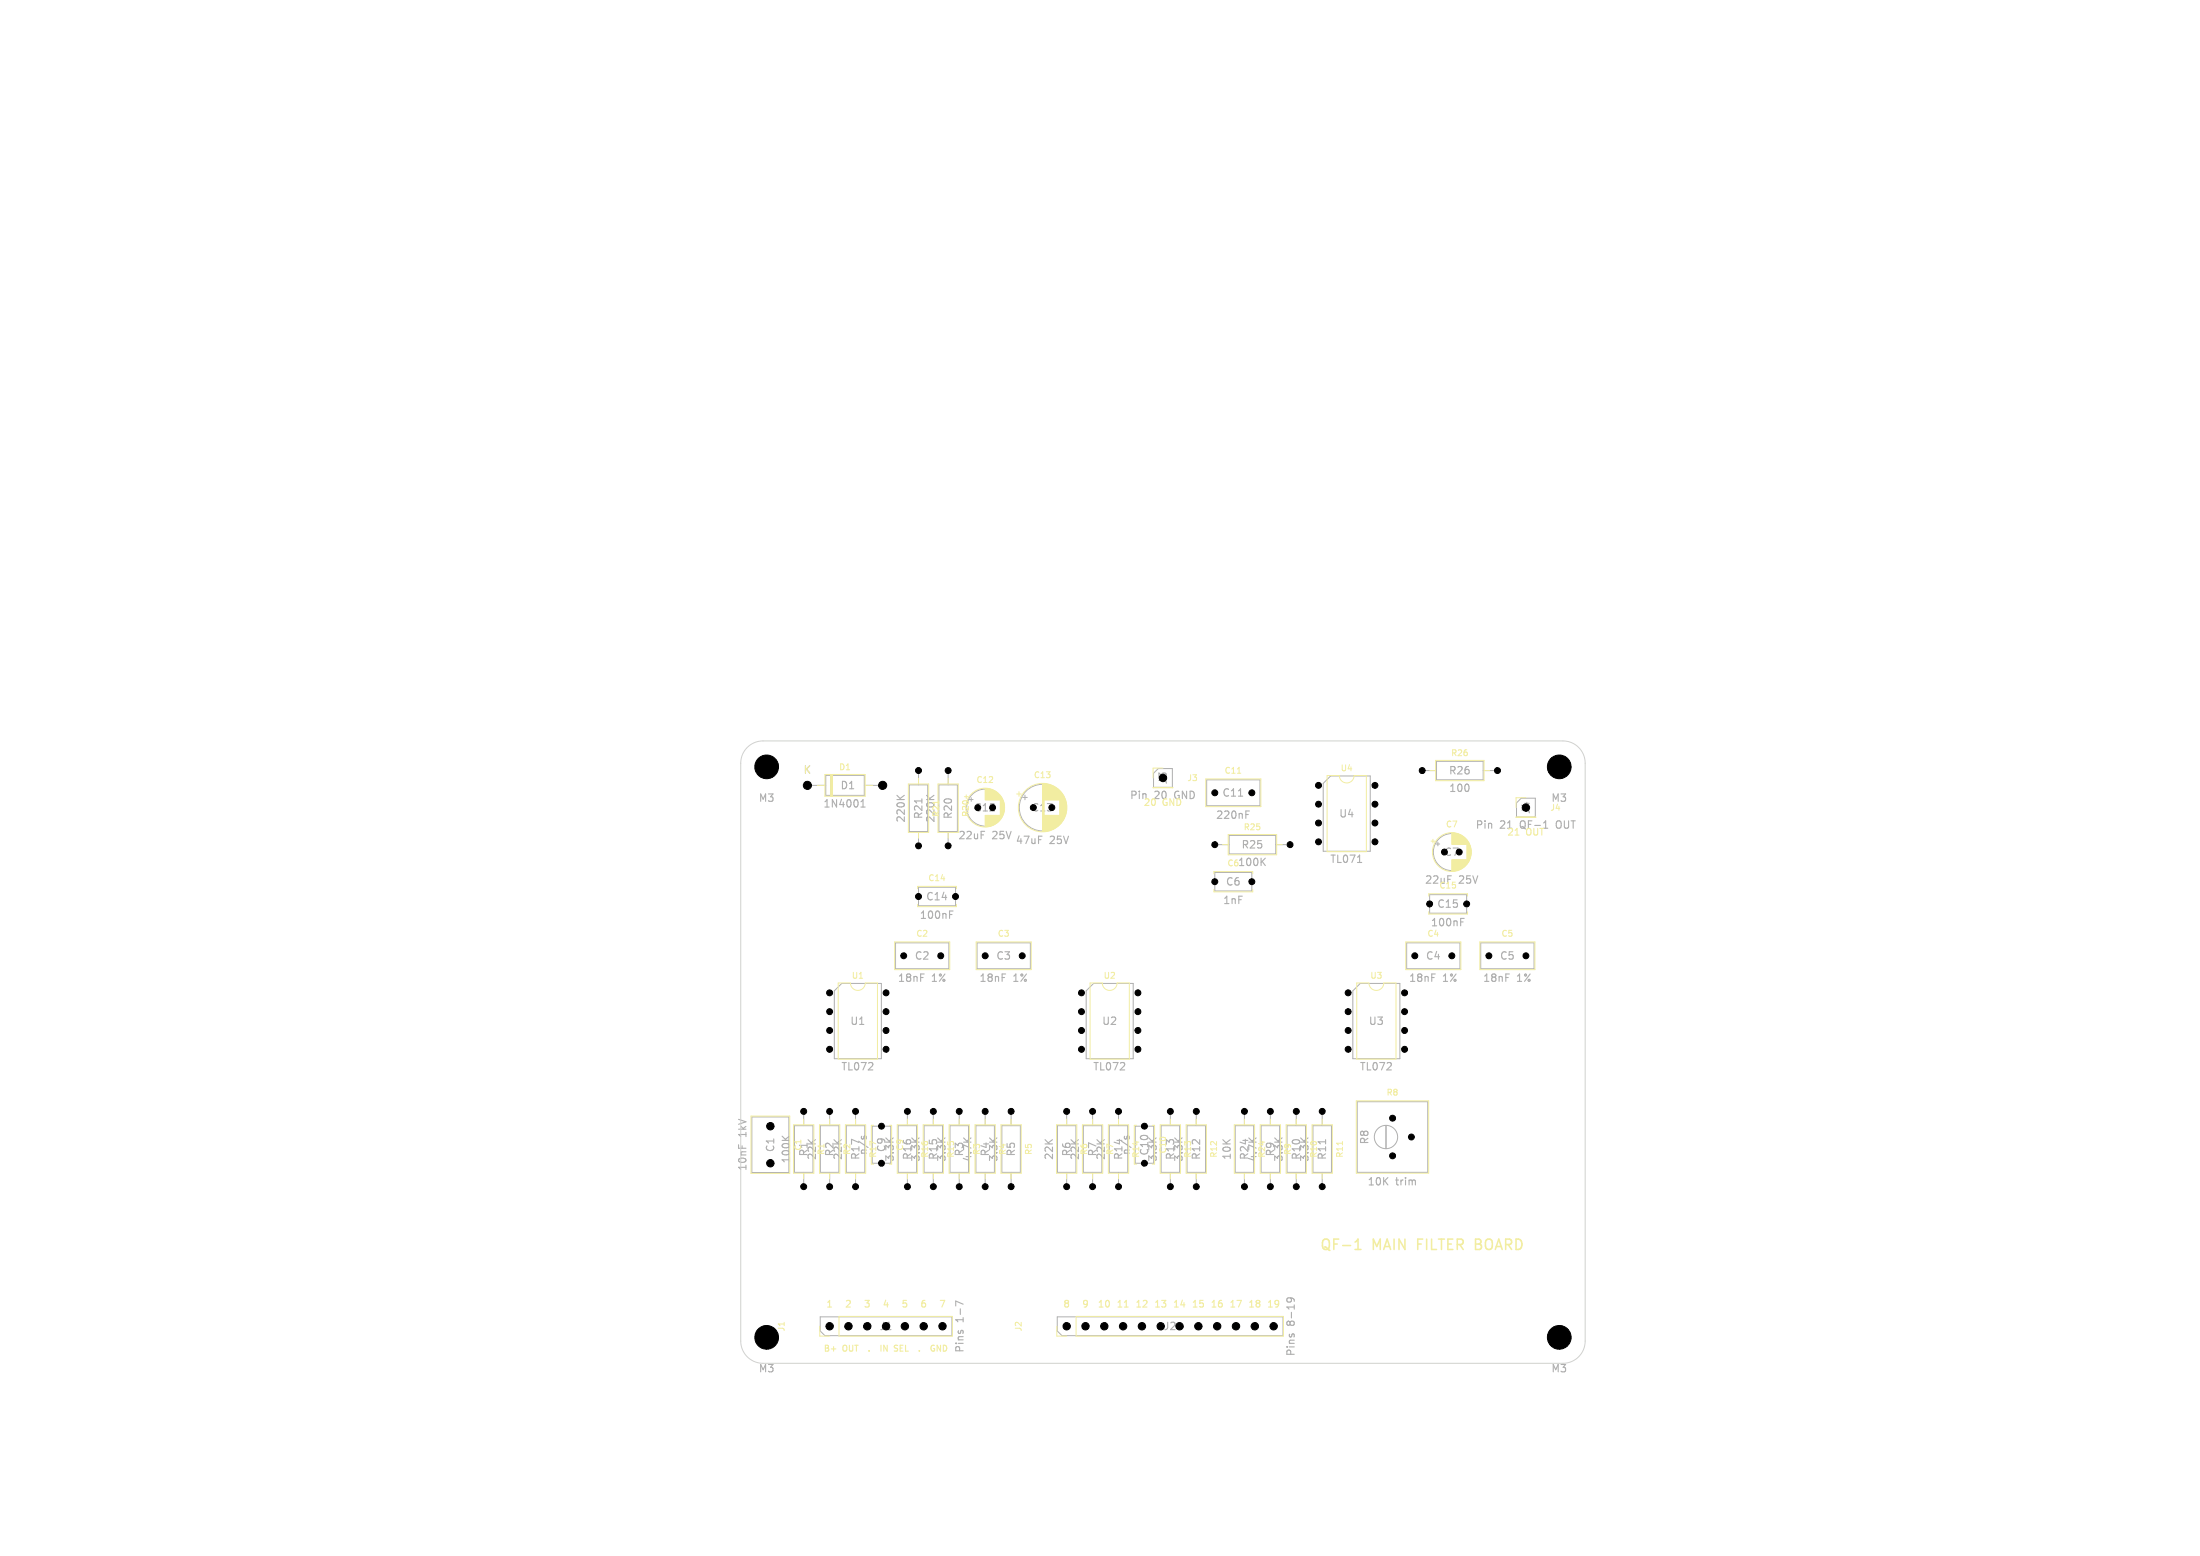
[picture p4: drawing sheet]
<svg xmlns="http://www.w3.org/2000/svg" width="297mm" height="210mm" viewBox="0 0 297 210" stroke-linecap="round" stroke-linejoin="round" font-family="sans-serif">
<g fill="none" stroke="#afafaf" stroke-width=".15">
<path d="M102.7 103v1M102.7 103.4h.6M103.3 103v1M103.7 104h.6M103.7 103.2l.3-.2v1M116.2 108.9h.6M116.2 108.2l.3-.3v1M121.1 107.3l.6 .6M122.1 107.3l-.6 .5M124.5 107.8v.6M125.1 107.3l.6 .6M126.1 107.3l-.6 .5"/>
<path d="M132.5 112.2h.4M140.2 112.9h.5M167.2 107.5h.6M168.2 109.9h.3M168.2 109.5h.5M170.4 116.3l.4 .5M170.8 115.8l-.6 .6M183.3 116.4h.5M195.5 118.2h.4M198.3 106v.6M209.7 103v1M209.7 103.4h.6"/>
<path d="M210.1 110.9v.7M210.3 103v1M210.7 103.1l.4-.1 .2 .2-.6 .8h.6M124.3 131.5h.5M128.2 123.4h.3M128.2 123h.5M135.3 131.5h.5M193.3 131.5h.5M197.2 124.4h.3M197.2 124h.5M203.3 131.5h.5M99.7 154.5v.5"/>
<path d="M105.6 153.3l.6 .6M106.6 153.3l-.6 .5M116.3 153.4v.3M116.6 153.7l.1-.3 .1-.1 .2 .2-.1 .2M151.8 153.4v.3M152.1 153.7l.1-.3 .1-.1 .2 .2-.1 .2M179 153.8v.6M102.7 180v1M103.3 180v1M103.7 180h.6l-.3 .3 .3 .1v.5l-.2 .1-.4-.1M130 176l-1-.4v.7M174.2 175.2l.1 .2v.1l-.1 .2"/>
<path d="M174.7 175.6v-.2a.67 .67 0 0 0-1 0l.1 .2 .1 .1M209.7 180v1M210.3 180v1M211 179.9l-.3 .7h.7M102.7 180.4h.6M209.7 180.4h.6M211.2 180.3v.7"/>
</g>
<g fill="none" stroke="#afafaf" stroke-width=".14">
<path d="M109 106h2.5M111.5 104.7h5.2v2.7h-5.2zM112.2 104.7v2.7M112.3 104.7v2.7M112.4 104.7v2.7M116.7 106h2.5M122.8 105.9h2.4v6.3h-2.4zM124 104v1.9M124 112.2v2M124 119.8h5v2.5h-5zM126.7 105.9h2.6v6.3h-2.6zM128 104v1.9"/>
<path d="M128 112.2v2M130.9 107.9h.5M131.1 107.7v.5M138.1 107.6h.6M138.4 107.3v.6M155.7 104.4l.7-.7h1.9v2.6h-2.6zM162.9 105.3h7.2v3.5h-7.2zM164 114h1.9M164 117.8h5v2.5h-5zM165.9 112.8h6.3v2.5h-6.3zM172.2 114h2M179.6 104.7h5.4v10.2h-6.4v-9.2z"/>
<path d="M192 104h1.9M193.9 113.9h.5M193.9 102.8h6.3v2.5h-6.3zM194.1 113.7v.5M200.2 104h2M204.7 108.4l.7-.7h1.9v2.6h-2.6zM113.6 132.7h5.4v10.2h-6.4v-9.2zM120.9 127.3h7.2v3.5h-7.2zM131.9 127.3h7.2v3.5h-7.2zM147.6 132.7h5.4v10.2h-6.4v-9.2zM183.6 132.7h5.4v10.2h-6.4v-9.2zM189.9 127.3h7.2v3.5h-7.2z"/>
<path d="M193 120.8h5v2.5h-5zM199.9 127.3h7.2v3.5h-7.2zM101.5 150.8h5v7.5h-5zM107.2 151.9h2.5v6.3h-2.5zM108.5 150v1.9M108.5 158.2v2M110.8 151.9h2.4v6.3h-2.4zM112 150v1.9M112 158.2v2M114.3 151.9h2.4v6.3h-2.4zM115.5 150v1.9M115.5 158.2v2"/>
<path d="M117.8 152h2.4v5h-2.4zM121.2 151.9h2.5v6.3h-2.5zM122.5 150v1.9M122.5 158.2v2M124.7 151.9h2.5v6.3h-2.5zM126 150v1.9M126 158.2v2M128.2 151.9h2.6v6.3h-2.6zM129.5 150v1.9M129.5 158.2v2M131.7 151.9h2.6v6.3h-2.6zM133 150v1.9"/>
<path d="M133 158.2v2M135.2 151.9h2.6v6.3h-2.6zM136.5 150v1.9M136.5 158.2v2M142.8 151.9h2.4v6.3h-2.4zM144 150v1.9M144 158.2v2M146.2 151.9h2.5v6.3h-2.5zM147.5 150v1.9M147.5 158.2v2M149.7 151.9h2.5v6.3h-2.5zM151 150v1.9"/>
<path d="M151 158.2v2M153.2 152h2.5v5h-2.5zM156.7 151.9h2.6v6.3h-2.6zM158 150v1.9M158 158.2v2M160.2 151.9h2.6v6.3h-2.6zM161.5 150v1.9M161.5 158.2v2M166.8 151.9h2.4v6.3h-2.4zM168 150v1.9M168 158.2v2M170.3 151.9h2.5v6.3h-2.5z"/>
<path d="M171.5 150v1.9M171.5 158.2v2M173.8 151.9h2.5v6.3h-2.5zM175 150v1.9M175 158.2v2M177.2 151.9h2.6v6.3h-2.6zM178.5 150v1.9M178.5 158.2v2M183.2 148.7h9.6v9.5h-9.6zM187.1 151.9v3.1M110.7 177.7h17.8v2.6h-17.1l-.7-.7zM142.7 177.7h30.5v2.6h-29.8l-.7-.7z"/>
<circle cx="133" cy="109" r="2.5"/>
<circle cx="140.7" cy="109" r="3.1"/>
<circle cx="196" cy="115" r="2.5"/>
<circle cx="187.1" cy="153.5" r="1.57"/>
</g>
<path d="M204.5 112.7h.6M151.8 176.4h.5M112.2 182.1h.6M117.3 182.3v.1M118.9 181.6v.8M119.3 182.4v-.8l.5 .8M121.5 181.9h.3M121.9 181.6h-.4v.8h.4M126 182h.2v.3M126.1 181.6a.4 .4 0 0 0-.4 .2 .4 .4 0 0 0 .1 .5M127 181.6v.8l-.5-.8v.8M127.4 181.6a.4 .4 0 0 1 .4 .4 .4 .4 0 0 1-.4 .4z" fill="none" stroke="#f2eda1" stroke-width=".15"/>
<path d="M182.9 168.6h.8M182.9 167.6l.4-.4v1.4M199.2 167.9h.5M199.7 167.2h-.5v1.4h.5" fill="none" stroke="#f2eda1" stroke-width=".21"/>
<g fill="none" stroke="#f2eda1" stroke-width=".14">
<path d="M110.3 106h1.1M111.4 104.5h5.4v3h-5.4zM112.1 104.5v3M112.3 104.5v3M112.4 104.5v3M116.8 106h1M122.6 105.8h2.8v6.6h-2.8zM123.9 119.9v-.3h5.2v.3M124 105v.8M124 112.4v.7M126.6 105.8h2.8v6.6h-2.8zM128 105v.8"/>
<path d="M128 112.4v.7M130.2 107.5h.5M130.4 107.3v.5M133 106.4v1.6M133 110v1.6M133.1 106.4v1.6M133.1 110v1.6M133.2 106.4v1.6M133.2 110v1.6M133.3 106.4v1.6M133.3 110v1.6M133.4 106.4v1.6"/>
<path d="M133.4 110v1.6M133.4 106.5v1.5M133.4 110v1.5M133.5 106.5v1.5M133.5 110v1.5M133.6 106.5v1.5M133.6 110v1.5M133.7 106.5v1.5M133.7 110v1.5M133.8 106.5v1.5M133.8 110v1.5M133.8 106.6v1.4"/>
<path d="M133.8 110v1.4M133.9 106.6v1.4M133.9 110v1.4M134 106.6v1.4M134 110v1.4M134.1 106.7v1.3M134.1 110v1.3M134.2 106.7v1.3M134.2 110v1.3M134.3 106.8v1.2M134.3 110v1.2M134.4 106.8v1.2"/>
<path d="M134.4 110v1.2M134.4 106.9v1.1M134.4 110v1.1M134.5 106.9v1.1M134.5 110v1.1M134.6 106.9v1.1M134.6 110v1.1M134.6 107v1M134.6 110v1M134.7 107v1M134.7 110v1M134.7 107.1v.9"/>
<path d="M134.7 110v.9M134.8 107.1v.9M134.8 110v.9M134.8 107.2v.8M134.8 110v.8M134.9 107.2v.8M134.9 110v.8M134.9 107.3v.7M134.9 110v.7M135 107.3v.7M135 110v.7M135 107.4v3.2"/>
<path d="M135.1 107.4v3.2M135.1 107.5v3M135.2 107.6v2.8M135.2 107.7v2.6M135.3 107.7v2.6M135.3 107.8v2.4M135.4 107.9v2.2M135.4 108v2M135.4 108.1v1.8M135.5 108.2v1.6M135.5 108.3v1.4M135.6 108.5v1"/>
<path d="M135.6 108.7v.6M137.2 107.2h.7M137.6 106.8v.7M140.7 105.8v6.4M140.8 105.8v6.4M140.9 105.8v6.4M141 105.8v2.2M141 110v2.2M141.1 105.8v2.2M141.1 110v2.2M141.2 105.8v2.2M141.2 110v2.2"/>
<path d="M141.3 105.8v2.2M141.3 110v2.2M141.4 105.8v2.2M141.4 110v2.2M141.5 105.9v2.1M141.5 110v2.2M141.5 110v2.1M141.6 105.9v2.1M141.6 110v2.1M141.7 105.9v2.1M141.7 110v2.1M141.8 105.9v2.1"/>
<path d="M141.8 110v2.1M141.8 106v2M141.8 110v2M141.9 106v2M141.9 110v2M142 106v2M142 110v2M142.1 106v2M142.1 110v2M142.1 106.1v1.9M142.1 110v1.9M142.2 106.1v1.9"/>
<path d="M142.2 110v1.9M142.3 106.1v1.9M142.3 110v1.9M142.3 106.2v1.8M142.3 110v1.8M142.4 106.2v1.8M142.4 110v1.8M142.5 106.3v1.7M142.5 110v1.7M142.6 106.3v1.7M142.6 110v1.7M142.6 106.4v1.6"/>
<path d="M142.6 110v1.6M142.7 106.4v1.6M142.7 110v1.6M142.8 106.5v1.5M142.8 110v1.5M142.9 106.6v1.4M142.9 110v1.5M142.9 110v1.4M143 106.6v1.4M143 110v1.4M143 106.7v1.3M143 110v1.3"/>
<path d="M143.1 106.7v4.6M143.1 106.8v4.4M143.2 106.8v4.4M143.2 106.9v4.2M143.3 107v4M143.4 107.1v3.8M143.4 107.2v3.6M143.5 107.2v3.6M143.5 107.3v3.4M143.6 107.4v3.3M143.6 107.4v3.2M143.6 107.5v3"/>
<path d="M143.7 107.6v2.8M143.7 107.7v2.7M143.8 107.7v2.6M143.8 107.8v2.4M143.8 107.9v2.2M143.9 108.1v1.8M143.9 108.2v1.6M144 108.4v1.2M144 108.6v.8M155.7 106.3h2.6zM157 103.7h-1.3v1.3M162.8 105.1h7.4v3.8h-7.4z"/>
<path d="M163.9 117.9v-.3h5.2v.3M165 114h.8M165.8 112.6h6.5v2.8h-6.5zM167.1 104.4h.4M172.3 114h.8M179.2 104.7h1.6a1 1 0 0 0 1 1 1 1 0 0 0 1-1h1.7v10.3h-5.3zM193 104h.8M193.2 113.5h.5M193.4 113.3v.5M193.8 102.6h6.5v2.8h-6.5zM196 112.4v1.6M196 116v1.6"/>
<path d="M196.1 112.4v1.6M196.1 116v1.6M196.2 112.4v1.6M196.2 116v1.6M196.3 112.4v1.6M196.3 116v1.6M196.4 112.4v1.6M196.4 116v1.6M196.4 112.5v1.5M196.4 116v1.5M196.5 112.5v1.5M196.5 116v1.5"/>
<path d="M196.6 112.5v1.5M196.6 116v1.5M196.7 112.5v1.5M196.7 116v1.5M196.8 112.5v1.5M196.8 116v1.5M196.8 112.6v1.4M196.8 116v1.4M196.9 112.6v1.4M196.9 116v1.4M197 112.6v1.4M197 116v1.4"/>
<path d="M197.1 112.7v1.3M197.1 116v1.3M197.2 112.7v1.3M197.2 116v1.3M197.3 112.8v1.2M197.3 116v1.2M197.4 112.8v1.2M197.4 116v1.2M197.4 112.9v1.1M197.4 116v1.1M197.5 112.9v1.1M197.5 116v1.1"/>
<path d="M197.6 112.9v1.1M197.6 116v1.1M197.6 113v1M197.6 116v1M197.7 113v1M197.7 116v1M197.7 113.1v.9M197.7 116v.9M197.8 113.1v.9M197.8 116v.9M197.8 113.2v.8M197.8 116v.8"/>
<path d="M197.9 113.2v.8M197.9 116v.8M197.9 113.3v.7M197.9 116v.7M198 113.3v.7M198 116v.7M198 113.4v3.2M198.1 113.4v3.2M198.1 113.5v3M198.2 113.6v2.8M198.2 113.7v2.6M198.3 113.7v2.6"/>
<path d="M198.3 113.8v2.4M198.4 113.9v2.2M198.4 114v2M198.4 114.1v1.8M198.5 114.2v1.6M198.5 114.3v1.4M198.6 114.5v1M198.6 114.7v.6M200.3 104h.8M204.7 110.3h2.6zM206 107.7h-1.3v1.3M113.2 132.7h1.6a1 1 0 0 0 1 1 1 1 0 0 0 1-1h1.7v10.3h-5.3z"/>
<path d="M120.8 127.1h7.4v3.8h-7.4zM123.9 122.1v.3h5.2v-.3M131.8 127.1h7.4v3.8h-7.4zM147.2 132.7h1.6a1 1 0 0 0 1 1 1 1 0 0 0 1-1h1.7v10.3h-5.3zM163.9 120.1v.3h5.2v-.3M183.2 132.7h1.6a1 1 0 0 0 1 1 1 1 0 0 0 1-1h1.7v10.3h-5.3zM189.8 127.1h7.4v3.8h-7.4zM192.9 120.9v-.3h5.2v.3M192.9 123.1v.3h5.2v-.3M199.8 127.1h7.4v3.8h-7.4zM101.4 150.6h5.2v7.8h-5.2zM107.1 151.8h2.8v6.6h-2.8z"/>
<path d="M108.5 151v.8M108.5 158.4v.7M110.6 151.8h2.8v6.6h-2.8zM112 151v.8M112 158.4v.7M114.1 151.8h2.8v6.6h-2.8zM115.5 151v.8M115.5 158.4v.7M117.9 151.9h-.3v5.2h.3M120.1 151.9h.3v5.2M121.1 151.8h2.8v6.6h-2.8zM122.5 151v.8"/>
<path d="M122.5 158.4v.7M124.6 151.8h2.8v6.6h-2.8zM126 151v.8M126 158.4v.7M128.1 151.8h2.8v6.6h-2.8zM129.5 151v.8M129.5 158.4v.7M131.6 151.8h2.8v6.6h-2.8zM133 151v.8M133 158.4v.7M135.1 151.8h2.8v6.6h-2.8zM136.5 151v.8"/>
<path d="M136.5 158.4v.7M142.6 151.8h2.8v6.6h-2.8zM144 151v.8M144 158.4v.7M146.1 151.8h2.8v6.6h-2.8zM147.5 151v.8M147.5 158.4v.7M149.6 151.8h2.8v6.6h-2.8zM151 151v.8M151 158.4v.7M153.4 151.9h-.3v5.2h.3M155.6 151.9h.3v5.2"/>
<path d="M156.6 151.8h2.8v6.6h-2.8zM158 151v.8M158 158.4v.7M160.1 151.8h2.8v6.6h-2.8zM161.5 151v.8M161.5 158.4v.7M166.6 151.8h2.8v6.6h-2.8zM168 151v.8M168 158.4v.7M170.1 151.8h2.8v6.6h-2.8zM171.5 151v.8M171.5 158.4v.7"/>
<path d="M173.6 151.8h2.8v6.6h-2.8zM175 151v.8M175 158.4v.7M177.1 151.8h2.8v6.6h-2.8zM178.5 151v.8M178.5 158.4v.7M181.2 154.1v.4M183.1 148.6h9.8v9.7h-9.8zM110.7 179v1.3h1.3M113.3 177.7h15.3v2.6h-15.3zM142.7 179v1.3h1.3M145.3 177.7h28v2.6h-28z"/>
<circle cx="133" cy="109" r="2.62"/>
<circle cx="140.8" cy="109" r="3.3"/>
<circle cx="196" cy="115" r="2.62"/>
</g>
<path d="M100.9 100.9a3 3 0 0 1 2.1-.9h108a3 3 0 0 1 3 3v78a3 3 0 0 1-3 3h-108a3 3 0 0 1-3-3v-78a3 3 0 0 1 .9-2.1z" fill="none" stroke="#d0d2cd" stroke-width=".14"/>
<g fill="#000" stroke="#000" stroke-width=".14">
<circle cx="103.5" cy="103.5" r="1.6"/>
<circle cx="109" cy="106" r=".55"/>
<circle cx="119.2" cy="106" r=".55"/>
<circle cx="124" cy="104" r=".4"/>
<circle cx="124" cy="114.2" r=".4"/>
<circle cx="128" cy="114.2" r=".4"/>
<circle cx="128" cy="104" r=".4"/>
<circle cx="134" cy="109" r=".4"/>
<circle cx="142" cy="109" r=".4"/>
<circle cx="164" cy="107" r=".4"/>
<circle cx="164" cy="119" r=".4"/>
<circle cx="164" cy="114" r=".4"/>
<circle cx="169" cy="107" r=".4"/>
<circle cx="169" cy="119" r=".4"/>
<circle cx="174.2" cy="114" r=".4"/>
<circle cx="178" cy="106" r=".4"/>
<circle cx="178" cy="111.1" r=".4"/>
<circle cx="178" cy="113.6" r=".4"/>
<circle cx="178" cy="108.5" r=".4"/>
<circle cx="185.6" cy="113.6" r=".4"/>
<circle cx="185.6" cy="111.1" r=".4"/>
<circle cx="185.6" cy="106" r=".4"/>
<circle cx="185.6" cy="108.5" r=".4"/>
<circle cx="192" cy="104" r=".4"/>
<circle cx="197" cy="115" r=".4"/>
<circle cx="202.2" cy="104" r=".4"/>
<circle cx="210.5" cy="103.5" r="1.6"/>
<circle cx="112" cy="136.5" r=".4"/>
<circle cx="112" cy="134" r=".4"/>
<circle cx="112" cy="139.1" r=".4"/>
<circle cx="119.6" cy="139.1" r=".4"/>
<circle cx="119.6" cy="136.5" r=".4"/>
<circle cx="119.6" cy="134" r=".4"/>
<circle cx="122" cy="129" r=".4"/>
<circle cx="124" cy="121" r=".4"/>
<circle cx="127" cy="129" r=".4"/>
<circle cx="129" cy="121" r=".4"/>
<circle cx="133" cy="129" r=".4"/>
<circle cx="138" cy="129" r=".4"/>
<circle cx="146" cy="136.5" r=".4"/>
<circle cx="146" cy="134" r=".4"/>
<circle cx="146" cy="139.1" r=".4"/>
<circle cx="153.6" cy="136.5" r=".4"/>
<circle cx="153.6" cy="134" r=".4"/>
<circle cx="153.6" cy="139.1" r=".4"/>
<circle cx="182" cy="136.5" r=".4"/>
<circle cx="182" cy="139.1" r=".4"/>
<circle cx="182" cy="134" r=".4"/>
<circle cx="189.6" cy="139.1" r=".4"/>
<circle cx="189.6" cy="136.5" r=".4"/>
<circle cx="189.6" cy="134" r=".4"/>
<circle cx="191" cy="129" r=".4"/>
<circle cx="193" cy="122" r=".4"/>
<circle cx="196" cy="129" r=".4"/>
<circle cx="198" cy="122" r=".4"/>
<circle cx="201" cy="129" r=".4"/>
<circle cx="206" cy="129" r=".4"/>
<circle cx="104" cy="157" r=".5"/>
<circle cx="104" cy="152" r=".5"/>
<circle cx="108.5" cy="150" r=".4"/>
<circle cx="112" cy="150" r=".4"/>
<circle cx="112" cy="141.6" r=".4"/>
<circle cx="115.5" cy="150" r=".4"/>
<circle cx="119" cy="157" r=".4"/>
<circle cx="119" cy="152" r=".4"/>
<circle cx="119.6" cy="141.6" r=".4"/>
<circle cx="122.5" cy="150" r=".4"/>
<circle cx="126" cy="150" r=".4"/>
<circle cx="129.5" cy="150" r=".4"/>
<circle cx="133" cy="150" r=".4"/>
<circle cx="136.5" cy="150" r=".4"/>
<circle cx="144" cy="150" r=".4"/>
<circle cx="146" cy="141.6" r=".4"/>
<circle cx="147.5" cy="150" r=".4"/>
<circle cx="151" cy="150" r=".4"/>
<circle cx="153.6" cy="141.6" r=".4"/>
<circle cx="154.5" cy="152" r=".4"/>
<circle cx="154.5" cy="157" r=".4"/>
<circle cx="158" cy="150" r=".4"/>
<circle cx="161.5" cy="150" r=".4"/>
<circle cx="168" cy="150" r=".4"/>
<circle cx="171.5" cy="150" r=".4"/>
<circle cx="175" cy="150" r=".4"/>
<circle cx="178.5" cy="150" r=".4"/>
<circle cx="182" cy="141.6" r=".4"/>
<circle cx="188" cy="150.9" r=".4"/>
<circle cx="188" cy="156" r=".4"/>
<circle cx="189.6" cy="141.6" r=".4"/>
<circle cx="190.5" cy="153.5" r=".4"/>
<circle cx="108.5" cy="160.2" r=".4"/>
<circle cx="112" cy="179" r=".5"/>
<circle cx="112" cy="160.2" r=".4"/>
<circle cx="114.5" cy="179" r=".5"/>
<circle cx="115.5" cy="160.2" r=".4"/>
<circle cx="117.1" cy="179" r=".5"/>
<circle cx="122.2" cy="179" r=".5"/>
<circle cx="122.5" cy="160.2" r=".4"/>
<circle cx="124.7" cy="179" r=".5"/>
<circle cx="126" cy="160.2" r=".4"/>
<circle cx="127.2" cy="179" r=".5"/>
<circle cx="129.5" cy="160.2" r=".4"/>
<circle cx="133" cy="160.2" r=".4"/>
<circle cx="136.5" cy="160.2" r=".4"/>
<circle cx="144" cy="160.2" r=".4"/>
<circle cx="144" cy="179" r=".5"/>
<circle cx="146.5" cy="179" r=".5"/>
<circle cx="147.5" cy="160.2" r=".4"/>
<circle cx="149.1" cy="179" r=".5"/>
<circle cx="151" cy="160.2" r=".4"/>
<circle cx="151.6" cy="179" r=".5"/>
<circle cx="154.2" cy="179" r=".5"/>
<circle cx="156.7" cy="179" r=".5"/>
<circle cx="158" cy="160.2" r=".4"/>
<circle cx="159.2" cy="179" r=".5"/>
<circle cx="161.5" cy="160.2" r=".4"/>
<circle cx="161.8" cy="179" r=".5"/>
<circle cx="164.3" cy="179" r=".5"/>
<circle cx="166.9" cy="179" r=".5"/>
<circle cx="168" cy="160.2" r=".4"/>
<circle cx="169.4" cy="179" r=".5"/>
<circle cx="171.5" cy="160.2" r=".4"/>
<circle cx="171.9" cy="179" r=".5"/>
<circle cx="175" cy="160.2" r=".4"/>
<circle cx="178.5" cy="160.2" r=".4"/>
<circle cx="103.5" cy="180.5" r="1.6"/>
<circle cx="210.5" cy="180.5" r="1.6"/>
</g>
<g font-size="1.9" fill="#f2eda1">
<text x="178.1" y="169">QF-1</text>
<text x="185.2" y="169">MAIN</text>
<text x="191.6" y="169">FILTER</text>
<text x="199.7" y="169">BOARD</text>
</g>
<g font-size="1.4" fill="#f2eda1">
<text x="108.4" y="104.6">K</text>
<text x="126.4" y="111.1" transform="rotate(-90 126.4 111.1)">220K</text>
<text x="155.8" y="108.1">20</text>
<text x="120.9" y="156.9" transform="rotate(-90 120.9 156.9)">3.3K</text>
<text x="156.4" y="156.9" transform="rotate(-90 156.4 156.9)">3.3K</text>
</g>
<g font-size="1.4" fill="#afafaf">
<text x="113.4" y="106.7">D1</text>
<text x="164.9" y="107.7">C11</text>
<text x="195.5" y="104.7">R26</text>
<text x="195.5" y="107.1">100</text>
<text x="102.3" y="108.4">M3</text>
<text x="111.1" y="109.2">1N4001</text>
<text x="122.4" y="111.1" transform="rotate(-90 122.4 111.1)">220K</text>
<text x="124.7" y="110.7" transform="rotate(-90 124.7 110.7)">R21</text>
<text x="128.7" y="110.7" transform="rotate(-90 128.7 110.7)">R20</text>
<text x="129.3" y="113.5">22uF</text>
<text x="134" y="113.5">25V</text>
<text x="152.4" y="108.1">Pin</text>
<text x="158.8" y="108.1">GND</text>
<text x="164.1" y="110.7">220nF</text>
<text x="180.7" y="110.5">U4</text>
<text x="199.1" y="112.1">Pin</text>
<text x="202.5" y="112.1">21</text>
<text x="205.4" y="112.1">QF-1</text>
<text x="209.3" y="108.4">M3</text>
<text x="210.5" y="112.1">OUT</text>
<text x="137" y="114.1">47uF</text>
<text x="141.7" y="114.1">25V</text>
<text x="165.4" y="119.7">C6</text>
<text x="167" y="117.1">100K</text>
<text x="167.5" y="114.7">R25</text>
<text x="179.5" y="116.7">TL071</text>
<text x="192.3" y="119.5">22uF</text>
<text x="197" y="119.5">25V</text>
<text x="124.1" y="124.2">100nF</text>
<text x="124.9" y="121.7">C14</text>
<text x="165" y="122.2">1nF</text>
<text x="193.1" y="125.2">100nF</text>
<text x="193.9" y="122.7">C15</text>
<text x="123.4" y="129.7">C2</text>
<text x="134.4" y="129.7">C3</text>
<text x="192.4" y="129.7">C4</text>
<text x="202.4" y="129.7">C5</text>
<text x="121.1" y="132.7">18nF</text>
<text x="125.8" y="132.7">1%</text>
<text x="132.1" y="132.7">18nF</text>
<text x="136.8" y="132.7">1%</text>
<text x="190.1" y="132.7">18nF</text>
<text x="194.8" y="132.7">1%</text>
<text x="200.1" y="132.7">18nF</text>
<text x="204.8" y="132.7">1%</text>
<text x="114.7" y="138.5">U1</text>
<text x="148.7" y="138.5">U2</text>
<text x="184.7" y="138.5">U3</text>
<text x="113.5" y="144.7">TL072</text>
<text x="147.5" y="144.7">TL072</text>
<text x="183.5" y="144.7">TL072</text>
<text x="101" y="153.5" transform="rotate(-90 101 153.5)">1kV</text>
<text x="104.7" y="155.6" transform="rotate(-90 104.7 155.6)">C1</text>
<text x="119.7" y="155.6" transform="rotate(-90 119.7 155.6)">C9</text>
<text x="184.9" y="154.6" transform="rotate(-90 184.9 154.6)">R8</text>
<text x="101" y="158.1" transform="rotate(-90 101 158.1)">10nF</text>
<text x="106.9" y="157.1" transform="rotate(-90 106.9 157.1)">100K</text>
<text x="109.2" y="156.2" transform="rotate(-90 109.2 156.2)">R1</text>
<text x="110.4" y="156.7" transform="rotate(-90 110.4 156.7)">22K</text>
<text x="112.7" y="156.2" transform="rotate(-90 112.7 156.2)">R2</text>
<text x="113.9" y="156.7" transform="rotate(-90 113.9 156.7)">22K</text>
<text x="116.2" y="156.7" transform="rotate(-90 116.2 156.7)">R17</text>
<text x="117.2" y="156" transform="rotate(-90 117.2 156)">n/s</text>
<text x="123.2" y="156.7" transform="rotate(-90 123.2 156.7)">R16</text>
<text x="124.4" y="156.9" transform="rotate(-90 124.4 156.9)">3.3K</text>
<text x="126.7" y="156.7" transform="rotate(-90 126.7 156.7)">R15</text>
<text x="127.9" y="156.9" transform="rotate(-90 127.9 156.9)">3.3K</text>
<text x="130.2" y="156.2" transform="rotate(-90 130.2 156.2)">R3</text>
<text x="131.4" y="156.9" transform="rotate(-90 131.4 156.9)">4.7K</text>
<text x="133.7" y="156.2" transform="rotate(-90 133.7 156.2)">R4</text>
<text x="134.9" y="156.9" transform="rotate(-90 134.9 156.9)">3.3K</text>
<text x="137.2" y="156.2" transform="rotate(-90 137.2 156.2)">R5</text>
<text x="142.4" y="156.7" transform="rotate(-90 142.4 156.7)">22K</text>
<text x="144.7" y="156.2" transform="rotate(-90 144.7 156.2)">R6</text>
<text x="145.9" y="156.7" transform="rotate(-90 145.9 156.7)">22K</text>
<text x="148.2" y="156.2" transform="rotate(-90 148.2 156.2)">R7</text>
<text x="149.4" y="156.7" transform="rotate(-90 149.4 156.7)">22K</text>
<text x="151.7" y="156.7" transform="rotate(-90 151.7 156.7)">R14</text>
<text x="152.7" y="156" transform="rotate(-90 152.7 156)">n/s</text>
<text x="155.2" y="156.1" transform="rotate(-90 155.2 156.1)">C10</text>
<text x="158.7" y="156.7" transform="rotate(-90 158.7 156.7)">R13</text>
<text x="159.9" y="156.9" transform="rotate(-90 159.9 156.9)">3.3K</text>
<text x="162.2" y="156.7" transform="rotate(-90 162.2 156.7)">R12</text>
<text x="166.4" y="156.7" transform="rotate(-90 166.4 156.7)">10K</text>
<text x="168.7" y="156.7" transform="rotate(-90 168.7 156.7)">R24</text>
<text x="169.9" y="156.9" transform="rotate(-90 169.9 156.9)">4.7K</text>
<text x="172.2" y="156.2" transform="rotate(-90 172.2 156.2)">R9</text>
<text x="173.4" y="156.9" transform="rotate(-90 173.4 156.9)">3.3K</text>
<text x="175.7" y="156.7" transform="rotate(-90 175.7 156.7)">R10</text>
<text x="176.9" y="156.9" transform="rotate(-90 176.9 156.9)">3.3K</text>
<text x="179.2" y="156.7" transform="rotate(-90 179.2 156.7)">R11</text>
<text x="184.5" y="160.2">10K</text>
<text x="188.4" y="160.2">trim</text>
<text x="130.3" y="178.5" transform="rotate(-90 130.3 178.5)">1-7</text>
<text x="157" y="179.7">J2</text>
<text x="175" y="178.9" transform="rotate(-90 175 178.9)">8-19</text>
<text x="102.3" y="185.4">M3</text>
<text x="130.3" y="182.7" transform="rotate(-90 130.3 182.7)">Pins</text>
<text x="175" y="183.1" transform="rotate(-90 175 183.1)">Pins</text>
<text x="209.3" y="185.4">M3</text>
</g>
<g font-size="1.4">
<text x="157.7" y="106" transform="rotate(-90 157.7 106)">J3</text>
<text x="131.4" y="109.7">C12</text>
<text x="139.2" y="109.7">C13</text>
<text x="206.7" y="110" transform="rotate(-90 206.7 110)">J4</text>
<text x="194.9" y="115.7">C7</text>
<text x="118.6" y="179.7">J1</text>
</g>
<g font-size="1.3" fill="#f2eda1">
<text x="154.3" y="109">20</text>
<text x="157" y="109">GND</text>
<text x="203.4" y="113">21</text>
<text x="206" y="113">OUT</text>
<text x="111.4" y="176.7">1</text>
<text x="114" y="176.7">2</text>
<text x="116.5" y="176.7">3</text>
<text x="119.1" y="176.7">4</text>
<text x="121.6" y="176.7">5</text>
<text x="124.1" y="176.7">6</text>
<text x="126.7" y="176.7">7</text>
<text x="143.4" y="176.7">8</text>
<text x="146" y="176.7">9</text>
<text x="148.1" y="176.7">10</text>
<text x="150.6" y="176.7">11</text>
<text x="153.2" y="176.7">12</text>
<text x="155.7" y="176.7">13</text>
<text x="158.2" y="176.7">14</text>
<text x="160.8" y="176.7">15</text>
<text x="163.3" y="176.7">16</text>
<text x="165.9" y="176.7">17</text>
<text x="168.4" y="176.7">18</text>
<text x="170.9" y="176.7">19</text>
</g>
<g font-size="1.1" fill="#f2eda1">
<text x="113.2" y="104.1">D1</text>
<text x="131.7" y="105.8">C12</text>
<text x="139.5" y="105.2">C13</text>
<text x="160.2" y="105.6">J3</text>
<text x="165.2" y="104.6">C11</text>
<text x="180.9" y="104.3">U4</text>
<text x="195.8" y="102.2">R26</text>
<text x="127" y="110.3" transform="rotate(-90 127 110.3)">R21</text>
<text x="130.9" y="110.3" transform="rotate(-90 130.9 110.3)">R20</text>
<text x="167.8" y="112.2">R25</text>
<text x="195.1" y="111.8">C7</text>
<text x="209.2" y="109.6">J4</text>
<text x="125.2" y="119.1">C14</text>
<text x="165.6" y="117.1">C6</text>
<text x="194.2" y="120.1">C15</text>
<text x="123.6" y="126.6">C2</text>
<text x="134.6" y="126.6">C3</text>
<text x="192.6" y="126.6">C4</text>
<text x="202.6" y="126.6">C5</text>
<text x="114.9" y="132.3">U1</text>
<text x="148.9" y="132.3">U2</text>
<text x="184.9" y="132.3">U3</text>
<text x="187.1" y="148">R8</text>
<text x="108.3" y="155.4" transform="rotate(-90 108.3 155.4)">C1</text>
<text x="111.5" y="156" transform="rotate(-90 111.5 156)">R1</text>
<text x="115" y="156" transform="rotate(-90 115 156)">R2</text>
<text x="122.1" y="155.4" transform="rotate(-90 122.1 155.4)">C9</text>
<text x="132.4" y="156" transform="rotate(-90 132.4 156)">R3</text>
<text x="135.9" y="156" transform="rotate(-90 135.9 156)">R4</text>
<text x="139.4" y="156" transform="rotate(-90 139.4 156)">R5</text>
<text x="146.9" y="156" transform="rotate(-90 146.9 156)">R6</text>
<text x="150.5" y="156" transform="rotate(-90 150.5 156)">R7</text>
<text x="157.6" y="155.8" transform="rotate(-90 157.6 155.8)">C10</text>
<text x="174.4" y="156" transform="rotate(-90 174.4 156)">R9</text>
<text x="118.5" y="156.3" transform="rotate(-90 118.5 156.3)">R17</text>
<text x="125.4" y="156.3" transform="rotate(-90 125.4 156.3)">R16</text>
<text x="128.9" y="156.3" transform="rotate(-90 128.9 156.3)">R15</text>
<text x="153.9" y="156.3" transform="rotate(-90 153.9 156.3)">R14</text>
<text x="160.9" y="156.3" transform="rotate(-90 160.9 156.3)">R13</text>
<text x="164.4" y="156.3" transform="rotate(-90 164.4 156.3)">R12</text>
<text x="170.9" y="156.3" transform="rotate(-90 170.9 156.3)">R24</text>
<text x="177.9" y="156.3" transform="rotate(-90 177.9 156.3)">R10</text>
<text x="181.4" y="156.3" transform="rotate(-90 181.4 156.3)">R11</text>
<text x="106.1" y="179.8" transform="rotate(-90 106.1 179.8)">J1</text>
<text x="138.1" y="179.8" transform="rotate(-90 138.1 179.8)">J2</text>
<text x="111.1" y="182.6">B+</text>
<text x="113.8" y="182.6">OUT</text>
<text x="120" y="182.6">IN</text>
<text x="122.2" y="182.6">SEL</text>
<text x="126.1" y="182.6">.</text>
</g>
<text font-size="1.1" fill="#afafaf" x="128.3" y="182.6">GND</text>
</svg>
